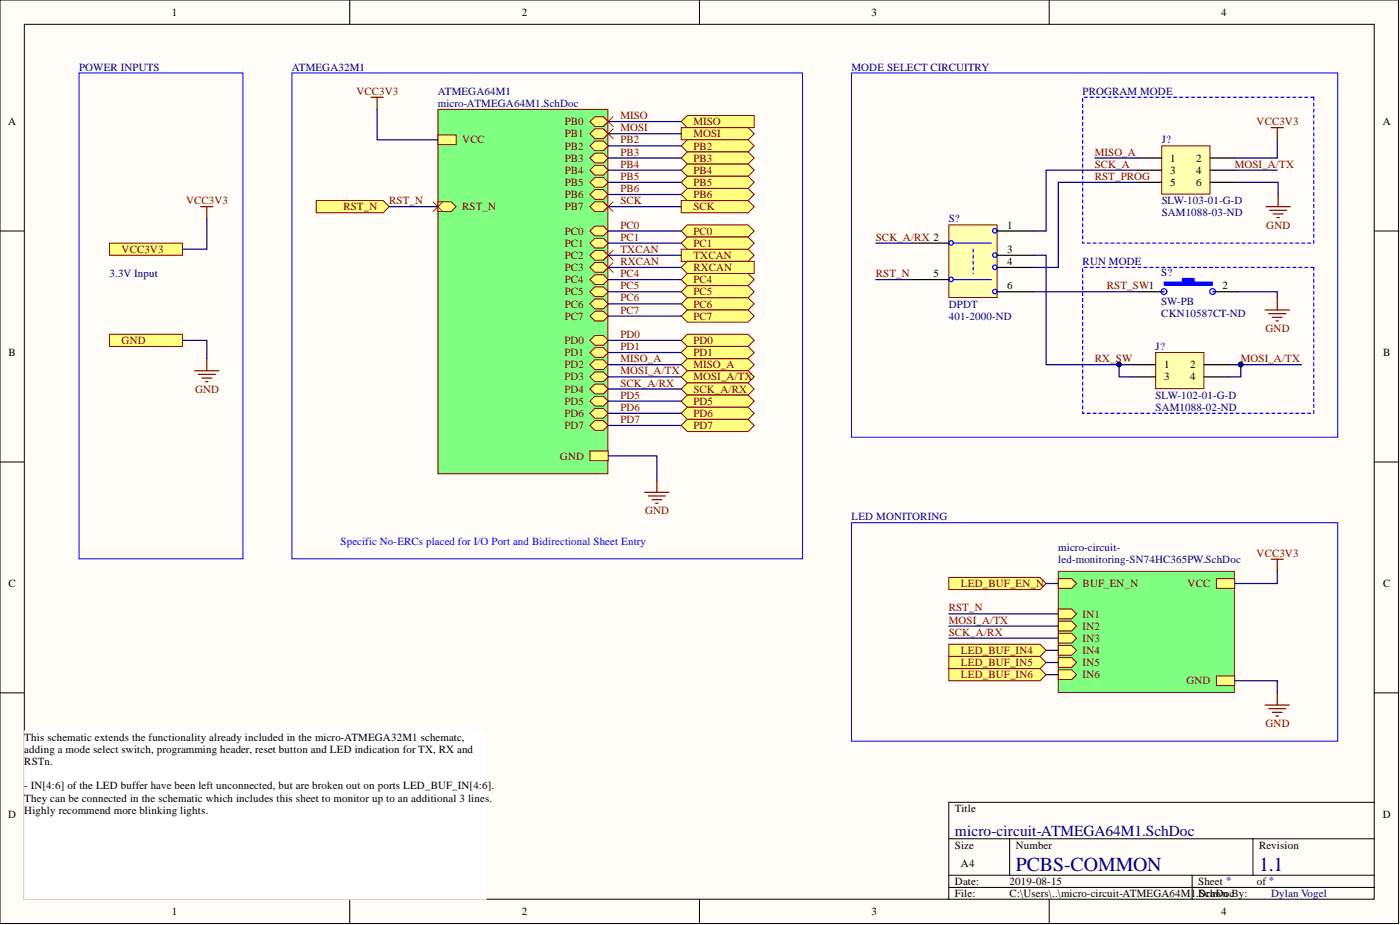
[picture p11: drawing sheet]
<svg xmlns="http://www.w3.org/2000/svg" width="292mm" height="193mm" viewBox="0 0 292 193" stroke-linecap="round" stroke-linejoin="round" font-family="sans-serif">
<g fill="#fffcf8" stroke="#000" stroke-width=".21">
<path d="M0 0h291.8v192.7h-291.8z"/>
<path d="M5.1 5.1h281.6v182.5h-281.6z"/>
</g>
<g fill="none" stroke="#000" stroke-width=".21">
<path d="M73 0v5.1M145.9 0v5.1M218.9 0v5.1M0 48.2h5.1M286.8 48.2h5.1M0 96.4h5.1M286.8 96.4h5.1M0 144.6h5.1M286.8 144.6h5.1M198 175h88.8M210.7 175v7.6M261.4 175v7.6"/>
<path d="M286.8 167.4h-88.8v20.3M73 187.7v5M145.9 187.7v5M198 182.6h88.8M198 185.1h88.8M218.9 187.7v5M248.7 182.6v5.1"/>
</g>
<path d="M5.1 152.5h96.3v35.1h-96.3z" fill="#fff" stroke="#fff" stroke-width=".21"/>
<path d="M265.2 26.6h2.6M266.5 26.6v2.6M264.1 43.1h5.1M264.9 43.9h3.5M265.7 44.6h2M266.4 45.4h.5M266.7 40.6v2.5M264 64.7h5M264.7 65.4h3.6M265.5 66.2h2M266.2 67h.5M266.5 62.1v2.6" fill="none" stroke="#800000" stroke-width=".25"/>
<path d="M60.9 15.2h106.5v101.4h-106.5zM177.7 15.2h101.4v76h-101.4z" fill="none" stroke="#00f" stroke-width=".21"/>
<path d="M274.1 20.3h-48.2v30.4h48.2v-30.4" fill="none" stroke="#00f" stroke-width=".25" stroke-dasharray=".6 .6"/>
<path d="M220.8 119.2h36.7v25.3h-36.7z" fill="#80ff80" stroke="#800000" stroke-width=".21"/>
<path d="M220.8 134.7h2.8l1 1-1 1h-2.8z" fill-rule="evenodd" fill="#ffff80"/>
<path d="M220.8 134.7h2.8l1 1-1 1h-2.8z" fill="none" stroke="#800000" stroke-width=".21"/>
<path d="M253.8 120.7h3.8v2h-3.8z" fill-rule="evenodd" fill="#ffff80"/>
<path d="M253.8 120.7h3.8v2h-3.8z" fill="none" stroke="#800000" stroke-width=".21"/>
<path d="M220.8 132.1h2.8l1 1-1 1.1h-2.8z" fill-rule="evenodd" fill="#ffff80"/>
<path d="M220.8 132.1h2.8l1 1-1 1.1h-2.8z" fill="none" stroke="#800000" stroke-width=".21"/>
<path d="M220.8 127.1h2.8l1 1-1 1h-2.8z" fill-rule="evenodd" fill="#ffff80"/>
<path d="M220.8 127.1h2.8l1 1-1 1h-2.8z" fill="none" stroke="#800000" stroke-width=".21"/>
<path d="M253.8 141h3.8v2h-3.8z" fill-rule="evenodd" fill="#ffff80"/>
<path d="M253.8 141h3.8v2h-3.8z" fill="none" stroke="#800000" stroke-width=".21"/>
<path d="M220.8 129.6h2.8l1 1-1 1h-2.8z" fill-rule="evenodd" fill="#ffff80"/>
<path d="M220.8 129.6h2.8l1 1-1 1h-2.8z" fill="none" stroke="#800000" stroke-width=".21"/>
<path d="M220.8 139.7h2.8l1 1-1 1.1h-2.8z" fill-rule="evenodd" fill="#ffff80"/>
<path d="M220.8 139.7h2.8l1 1-1 1.1h-2.8z" fill="none" stroke="#800000" stroke-width=".21"/>
<path d="M220.8 137.2h2.8l1 1-1 1h-2.8z" fill-rule="evenodd" fill="#ffff80"/>
<path d="M220.8 137.2h2.8l1 1-1 1h-2.8z" fill="none" stroke="#800000" stroke-width=".21"/>
<path d="M220.8 120.7h2.8l1 1-1 1h-2.8z" fill-rule="evenodd" fill="#ffff80"/>
<path d="M220.8 120.7h2.8l1 1-1 1h-2.8z" fill="none" stroke="#800000" stroke-width=".21"/>
<g fill="#ffff80" stroke="#800000" stroke-width=".21">
<path d="M22.8 50.7h15.3v2.6h-15.3z" fill-rule="evenodd"/>
<path d="M22.8 69.7h15.3v2.6h-15.3z" fill-rule="evenodd"/>
</g>
<path d="M41.9 43.1h2.5M43.1 43.1v2.5M40.6 77.3h5.1M41.4 78.1h3.5M42.1 78.9h2.1M42.9 79.6h.5M43.1 74.8v2.5" fill="none" stroke="#800000" stroke-width=".25"/>
<path d="M16.5 15.2h34.2v101.4h-34.2zM177.7 109h101.4v45.6h-101.4z" fill="none" stroke="#00f" stroke-width=".21"/>
<g fill="#ffff80" stroke="#800000" stroke-width=".21">
<path d="M198 134.4h19l1.3 1.3-1.3 1.2h-19z" fill-rule="evenodd"/>
<path d="M198 136.9h19l1.3 1.3-1.3 1.3h-19z" fill-rule="evenodd"/>
<path d="M198 139.5h19l1.3 1.2-1.3 1.3h-19z" fill-rule="evenodd"/>
</g>
<path d="M265.2 116.7h2.6M266.5 116.7v2.5M264 147.1h5M264.7 147.8h3.6M265.5 148.6h2M266.2 149.4h.5M266.5 144.6v2.5" fill="none" stroke="#800000" stroke-width=".25"/>
<path d="M198 120.5h19l1.3 1.2-1.3 1.3h-19z" fill-rule="evenodd" fill="#ffff80" stroke="#800000" stroke-width=".21"/>
<path d="M91.4 22.8h35.4v76h-35.4z" fill="#80ff80" stroke="#800000" stroke-width=".21"/>
<path d="M123.1 94.1h3.8v2h-3.8z" fill-rule="evenodd" fill="#ffff80"/>
<path d="M123.1 94.1h3.8v2h-3.8z" fill="none" stroke="#800000" stroke-width=".21"/>
<path d="M123.1 43.1l1-1h1.8l1 1-1 1h-1.8z" fill-rule="evenodd" fill="#ffff80"/>
<path d="M123.1 43.1l1-1h1.8l1 1-1 1h-1.8z" fill="none" stroke="#800000" stroke-width=".21"/>
<path d="M91.4 42.1h2.8l1 1-1 1h-2.8z" fill-rule="evenodd" fill="#ffff80"/>
<path d="M91.4 42.1h2.8l1 1-1 1h-2.8z" fill="none" stroke="#800000" stroke-width=".21"/>
<path d="M91.4 28.2h3.8v2h-3.8z" fill-rule="evenodd" fill="#ffff80"/>
<path d="M91.4 28.2h3.8v2h-3.8z" fill="none" stroke="#800000" stroke-width=".21"/>
<path d="M123.1 76.1l1-1h1.8l1 1-1 1h-1.8z" fill-rule="evenodd" fill="#ffff80"/>
<path d="M123.1 76.1l1-1h1.8l1 1-1 1h-1.8z" fill="none" stroke="#800000" stroke-width=".21"/>
<path d="M123.1 48.2l1-1h1.8l1 1-1 1h-1.8z" fill-rule="evenodd" fill="#ffff80"/>
<path d="M123.1 48.2l1-1h1.8l1 1-1 1h-1.8z" fill="none" stroke="#800000" stroke-width=".21"/>
<path d="M123.1 73.5l1-1h1.8l1 1-1 1.1h-1.8z" fill-rule="evenodd" fill="#ffff80"/>
<path d="M123.1 73.5l1-1h1.8l1 1-1 1.1h-1.8z" fill="none" stroke="#800000" stroke-width=".21"/>
<path d="M123.1 78.6l1-1h1.8l1 1-1 1h-1.8z" fill-rule="evenodd" fill="#ffff80"/>
<path d="M123.1 78.6l1-1h1.8l1 1-1 1h-1.8z" fill="none" stroke="#800000" stroke-width=".21"/>
<path d="M123.1 71l1-1h1.8l1 1-1 1h-1.8z" fill-rule="evenodd" fill="#ffff80"/>
<path d="M123.1 71l1-1h1.8l1 1-1 1h-1.8z" fill="none" stroke="#800000" stroke-width=".21"/>
<path d="M123.1 65.9l1-1h1.8l1 1-1 1.1h-1.8z" fill-rule="evenodd" fill="#ffff80"/>
<path d="M123.1 65.9l1-1h1.8l1 1-1 1.1h-1.8z" fill="none" stroke="#800000" stroke-width=".21"/>
<path d="M123.1 83.7l1-1h1.8l1 1-1 1h-1.8z" fill-rule="evenodd" fill="#ffff80"/>
<path d="M123.1 83.7l1-1h1.8l1 1-1 1h-1.8z" fill="none" stroke="#800000" stroke-width=".21"/>
<path d="M123.1 50.7l1-1h1.8l1 1-1 1h-1.8z" fill-rule="evenodd" fill="#ffff80"/>
<path d="M123.1 50.7l1-1h1.8l1 1-1 1h-1.8z" fill="none" stroke="#800000" stroke-width=".21"/>
<path d="M123.1 63.4l1-1h1.8l1 1-1 1h-1.8z" fill-rule="evenodd" fill="#ffff80"/>
<path d="M123.1 63.4l1-1h1.8l1 1-1 1h-1.8z" fill="none" stroke="#800000" stroke-width=".21"/>
<path d="M123.1 27.9l1-1h1.8l1 1-1 1h-1.8z" fill-rule="evenodd" fill="#ffff80"/>
<path d="M123.1 27.9l1-1h1.8l1 1-1 1h-1.8z" fill="none" stroke="#800000" stroke-width=".21"/>
<path d="M123.1 40.6l1-1h1.8l1 1-1 1h-1.8z" fill-rule="evenodd" fill="#ffff80"/>
<path d="M123.1 40.6l1-1h1.8l1 1-1 1h-1.8z" fill="none" stroke="#800000" stroke-width=".21"/>
<path d="M123.1 60.9l1-1h1.8l1 1-1 1h-1.8z" fill-rule="evenodd" fill="#ffff80"/>
<path d="M123.1 60.9l1-1h1.8l1 1-1 1h-1.8z" fill="none" stroke="#800000" stroke-width=".21"/>
<path d="M123.1 53.3l1-1.1h1.8l1 1.1-1 1h-1.8z" fill-rule="evenodd" fill="#ffff80"/>
<path d="M123.1 53.3l1-1.1h1.8l1 1.1-1 1h-1.8z" fill="none" stroke="#800000" stroke-width=".21"/>
<path d="M123.1 38l1-1h1.8l1 1-1 1.1h-1.8z" fill-rule="evenodd" fill="#ffff80"/>
<path d="M123.1 38l1-1h1.8l1 1-1 1.1h-1.8z" fill="none" stroke="#800000" stroke-width=".21"/>
<path d="M123.1 55.8l1-1h1.8l1 1-1 1h-1.8z" fill-rule="evenodd" fill="#ffff80"/>
<path d="M123.1 55.8l1-1h1.8l1 1-1 1h-1.8z" fill="none" stroke="#800000" stroke-width=".21"/>
<path d="M123.1 88.8l1-1.1h1.8l1 1.1-1 1h-1.8z" fill-rule="evenodd" fill="#ffff80"/>
<path d="M123.1 88.8l1-1.1h1.8l1 1.1-1 1h-1.8z" fill="none" stroke="#800000" stroke-width=".21"/>
<path d="M123.1 35.5l1-1h1.8l1 1-1 1h-1.8z" fill-rule="evenodd" fill="#ffff80"/>
<path d="M123.1 35.5l1-1h1.8l1 1-1 1h-1.8z" fill="none" stroke="#800000" stroke-width=".21"/>
<path d="M123.1 25.4l1-1.1h1.8l1 1.1-1 1h-1.8z" fill-rule="evenodd" fill="#ffff80"/>
<path d="M123.1 25.4l1-1.1h1.8l1 1.1-1 1h-1.8z" fill="none" stroke="#800000" stroke-width=".21"/>
<path d="M123.1 58.3l1-1h1.8l1 1-1 1h-1.8z" fill-rule="evenodd" fill="#ffff80"/>
<path d="M123.1 58.3l1-1h1.8l1 1-1 1h-1.8z" fill="none" stroke="#800000" stroke-width=".21"/>
<path d="M123.1 86.2l1-1h1.8l1 1-1 1h-1.8z" fill-rule="evenodd" fill="#ffff80"/>
<path d="M123.1 86.2l1-1h1.8l1 1-1 1h-1.8z" fill="none" stroke="#800000" stroke-width=".21"/>
<path d="M123.1 30.4l1-1h1.8l1 1-1 1h-1.8z" fill-rule="evenodd" fill="#ffff80"/>
<path d="M123.1 30.4l1-1h1.8l1 1-1 1h-1.8z" fill="none" stroke="#800000" stroke-width=".21"/>
<path d="M123.1 33l1-1h1.8l1 1-1 1h-1.8z" fill-rule="evenodd" fill="#ffff80"/>
<path d="M123.1 33l1-1h1.8l1 1-1 1h-1.8z" fill="none" stroke="#800000" stroke-width=".21"/>
<path d="M123.1 81.2l1-1.1h1.8l1 1.1-1 1h-1.8z" fill-rule="evenodd" fill="#ffff80"/>
<path d="M123.1 81.2l1-1.1h1.8l1 1.1-1 1h-1.8z" fill="none" stroke="#800000" stroke-width=".21"/>
<g fill="#ffff80" stroke="#800000" stroke-width=".21">
<path d="M142.1 25.4l1.3-1.3h14v2.5h-14z" fill-rule="evenodd"/>
<path d="M142.1 26.6h14l1.3 1.3-1.3 1.3h-14z" fill-rule="evenodd"/>
<path d="M142.1 41.8h14l1.3 1.3-1.3 1.3h-14z" fill-rule="evenodd"/>
<path d="M142.1 52h14l1.3 1.3-1.3 1.2h-14z" fill-rule="evenodd"/>
<path d="M142.1 55.8l1.3-1.3h14v2.6h-14z" fill-rule="evenodd"/>
<path d="M142.1 76.1l1.3-1.3h12.7l1.3 1.3-1.3 1.2h-12.7z" fill-rule="evenodd"/>
<path d="M142.1 78.6l1.3-1.3h12.7l1.3 1.3-1.3 1.3h-12.7z" fill-rule="evenodd"/>
<path d="M142.1 81.2l1.3-1.3h12.7l1.3 1.3-1.3 1.2h-12.7z" fill-rule="evenodd"/>
<path d="M142.1 30.4l1.3-1.2h12.7l1.3 1.2-1.3 1.3h-12.7z" fill-rule="evenodd"/>
<path d="M142.1 33l1.3-1.3h12.7l1.3 1.3-1.3 1.2h-12.7z" fill-rule="evenodd"/>
<path d="M142.1 35.5l1.3-1.3h12.7l1.3 1.3-1.3 1.3h-12.7z" fill-rule="evenodd"/>
<path d="M142.1 38l1.3-1.2h12.7l1.3 1.2-1.3 1.3h-12.7z" fill-rule="evenodd"/>
<path d="M142.1 40.6l1.3-1.3h12.7l1.3 1.3-1.3 1.2h-12.7z" fill-rule="evenodd"/>
<path d="M142.1 48.2l1.3-1.3h12.7l1.3 1.3-1.3 1.3h-12.7z" fill-rule="evenodd"/>
<path d="M142.1 71l1.3-1.3h12.7l1.3 1.3-1.3 1.3h-12.7z" fill-rule="evenodd"/>
<path d="M142.1 50.7l1.3-1.2h12.7l1.3 1.2-1.3 1.3h-12.7z" fill-rule="evenodd"/>
<path d="M142.1 58.3l1.3-1.2h12.7l1.3 1.2-1.3 1.3h-12.7z" fill-rule="evenodd"/>
<path d="M142.1 60.9l1.3-1.3h12.7l1.3 1.3-1.3 1.2h-12.7z" fill-rule="evenodd"/>
<path d="M142.1 63.4l1.3-1.3h12.7l1.3 1.3-1.3 1.3h-12.7z" fill-rule="evenodd"/>
<path d="M142.1 65.9l1.3-1.2h12.7l1.3 1.2-1.3 1.3h-12.7z" fill-rule="evenodd"/>
<path d="M142.1 73.5l1.3-1.2h12.7l1.3 1.2-1.3 1.3h-12.7z" fill-rule="evenodd"/>
<path d="M142.1 83.7l1.3-1.3h12.7l1.3 1.3-1.3 1.3h-12.7z" fill-rule="evenodd"/>
<path d="M142.1 86.2l1.3-1.2h12.7l1.3 1.2-1.3 1.3h-12.7z" fill-rule="evenodd"/>
<path d="M142.1 88.8l1.3-1.3h12.7l1.3 1.3-1.3 1.2h-12.7z" fill-rule="evenodd"/>
</g>
<path d="M125.9 24.3l2 2.1M125.9 26.9l2 2M127.9 24.3l-2 2.1M127.9 26.9l-2 2M90.4 42.1l2 2M92.4 42.1l-2 2M125.9 42.1l2 2M125.9 52.2l2 2.1M125.9 54.8l2 2M127.9 42.1l-2 2M127.9 52.2l-2 2.1M127.9 54.8l-2 2" fill="none" stroke="#f00" stroke-width=".21"/>
<path d="M77.4 20.3h2.5M78.7 20.3v2.5M134.5 102.7h5.1M135.3 103.5h3.5M136 104.2h2.1M136.8 105h.5M137.1 100.2v2.5" fill="none" stroke="#800000" stroke-width=".25"/>
<path d="M242.4 30.4h10.1v10.1h-10.1z" fill="#ffffb0" stroke="#800000" stroke-width=".21"/>
<path d="M237.3 33h5.1M237.3 35.5h5.1M237.3 38h5.1M252.5 33h5.1M252.5 35.5h5.1M252.5 38h5.1" fill="none" stroke="#000" stroke-width=".25"/>
<path d="M241.1 73.5h10.1v7.6h-10.1z" fill="#ffffb0" stroke="#800000" stroke-width=".21"/>
<path d="M236 76.1h5.1M236 78.6h5.1M251.3 76.1h5M251.3 78.6h5" fill="none" stroke="#000" stroke-width=".25"/>
<path d="M198 46.9h10v15.2h-10z" fill="#ffffb0" stroke="#800000" stroke-width=".21"/>
<g fill="none" stroke="#00f" stroke-width=".25">
<path d="M199 50.7h7.8M199 58.3h7.8"/>
<circle cx="198.4" cy="58.3" r=".47"/>
<circle cx="198.4" cy="50.7" r=".47"/>
<circle cx="207.6" cy="48.1" r=".47"/>
<circle cx="207.6" cy="53.2" r=".47"/>
<circle cx="207.6" cy="55.8" r=".47"/>
<circle cx="207.6" cy="60.8" r=".47"/>
<circle cx="242.9" cy="60.8" r=".6"/>
<circle cx="253" cy="60.8" r=".6"/>
</g>
<path d="M203 52v5.1M274.1 55.8h-48.2v30.4h48.2v-30.4" fill="none" stroke="#00f" stroke-width=".25" stroke-dasharray=".6 .6"/>
<path d="M190.4 50.7h7.6M190.4 58.3h7.6M208.1 48.2h7.6M208.1 53.3h7.6M208.1 55.8h7.6M208.1 60.9h7.6M237.8 60.9h5.1M253 60.9h5.1" fill="none" stroke="#000" stroke-width=".25"/>
<circle cx="258.8" cy="76" r=".47" fill="#000080" stroke="#000080" stroke-width=".21"/>
<g fill="#00f" stroke="#00f" stroke-width=".21">
<path d="M246.7 58.1h2.3l.2 .1v.7l-.2 .1h-2.2l-.1-.1z"/>
<path d="M242.9 58.9l9.9-.1 .2 .6-.2 .1h-9.8l-.1-.1z"/>
</g>
<path d="M66 41.8h13.9l1.3 1.3-1.3 1.3h-13.9z" fill-rule="evenodd" fill="#ffff80" stroke="#800000" stroke-width=".21"/>
<g fill="none" stroke="#000080" stroke-width=".25">
<path d="M78.7 22.8v6.4h12.7M126.9 33h15.2M126.9 35.5h15.2M126.9 25.4h15.2M126.9 27.9h15.2M126.9 38h15.2M126.9 30.4h15.2M228.4 33h8.9M237.3 35.5h-19v12.7h-2.6M237.3 38h-16.5v17.8h-5.1M257.6 38h9.1v2.6M257.6 35.5h8.9"/>
<path d="M266.5 29.2v3.8h-8.9M43.1 45.6v6.4h-5M81.2 43.1h10.2M126.9 43.1h15.2M126.9 53.3h15.2M126.9 55.8h15.2M126.9 40.6h15.2M126.9 48.2h15.2M126.9 50.7h15.2M126.9 58.3h15.2M182.7 50.7h7.7M182.7 58.3h7.7"/>
<path d="M215.7 53.3h2.6v22.8h15.2v2.5h2.5M38.1 71h5v3.8M126.9 76.1h15.2M126.9 78.6h15.2M126.9 73.5h15.2M126.9 71h15.2M126.9 65.9h15.2M126.9 63.4h15.2M126.9 60.9h15.2M215.7 60.9h22.1M233.5 76.1h2.5M256.3 76.1h15.3"/>
<path d="M258.1 60.9h8.4v1.2M258.9 76.1v2.5h-2.6M126.9 95.1h10.2v5.1M126.9 81.2h15.2M126.9 83.7h15.2M126.9 88.8h15.2M126.9 86.2h15.2M266.5 119.2v2.5h-8.9M198 128.1h22.8M198 133.1h22.8M198 130.6h22.8M218.3 135.7h2.5"/>
<path d="M218.3 138.2h2.5M218.3 121.7h2.5M218.3 140.7h2.5M257.6 142h8.9v2.6"/>
</g>
<g fill="#000080" stroke="#000080" stroke-width=".21">
<circle cx="233.5" cy="76" r=".47"/>
<circle cx="258.8" cy="76" r=".47"/>
</g>
<g font-size="4.1" fill="#000080">
<text x="211.9" y="181.7">PCBS-COMMON</text>
<text x="262.7" y="181.7">1.1</text>
</g>
<text font-size="3.2" fill="#000080" x="199.2" y="174.3">micro-circuit-ATMEGA64M1.SchDoc</text>
<g font-size="2.3">
<text x="35.9" y="3.3">1</text>
<text x="108.9" y="3.3">2</text>
<text x="181.8" y="3.3">3</text>
<text x="254.8" y="3.3">4</text>
<text x="1.7" y="26.1">A</text>
<text x="288.5" y="26.1">A</text>
<text x="244.2" y="33.7">1</text>
<text x="249.6" y="33.7">2</text>
<text x="244.2" y="36.3">3</text>
<text x="244.2" y="38.8">5</text>
<text x="249.6" y="36.3">4</text>
<text x="249.6" y="38.8">6</text>
<text x="210.1" y="47.7">1</text>
<text x="210.1" y="52.7">3</text>
<text x="194.8" y="57.8">5</text>
<text x="210.1" y="55.3">4</text>
<text x="210.1" y="60.4">6</text>
<text x="255.1" y="60.4">2</text>
<text x="1.8" y="74.3">B</text>
<text x="242.9" y="76.8">1</text>
<text x="248.3" y="76.8">2</text>
<text x="288.6" y="74.3">B</text>
<text x="242.9" y="79.4">3</text>
<text x="248.3" y="79.4">4</text>
<text x="1.8" y="122.5">C</text>
<text x="288.6" y="122.5">C</text>
<text x="5.1" y="154.5">This schematic extends the functionality already included in the micro-ATMEGA32M1 schematc,</text>
<text x="5.1" y="157.1">adding a mode select switch, programming header, reset button and LED indication for TX, RX and</text>
<text x="5.1" y="159.6">RSTn.</text>
<text x="5.1" y="164.7">- IN[4:6] of the LED buffer have been left unconnected, but are broken out on ports LED_BUF_IN[4:6</text>
<text x="5.1" y="167.2">They can be connected in the schematic which includes this sheet to monitor up to an additional 3 lines</text>
<text x="101.8" y="164.7">].</text>
<text x="102.1" y="167.2">.</text>
<text x="1.7" y="170.7">D</text>
<text x="5.1" y="169.7">Highly recommend more blinking lights.</text>
<text x="199.2" y="169.4">Title</text>
<text x="288.5" y="170.7">D</text>
<text x="199.2" y="177">Size</text>
<text x="211.9" y="177">Number</text>
<text x="262.7" y="177">Revision</text>
<text x="199.2" y="184.6">Date:</text>
<text x="200.5" y="180.8">A4</text>
<text x="210.7" y="184.6">2019-08-15</text>
<text x="250" y="184.6">Sheet *</text>
<text x="262.3" y="184.6">of *</text>
<text x="35.9" y="191">1</text>
<text x="108.9" y="191">2</text>
<text x="181.8" y="191">3</text>
<text x="199.2" y="187.2">File:</text>
<text x="210.7" y="187.2">C:\Users\..\micro-circuit-ATMEGA64M1.SchDocBy:</text>
<text x="250" y="187.2">Drawn</text>
<text x="254.8" y="191">4</text>
</g>
<g font-size="2.3" fill="#000080">
<text x="16.5" y="14.7">POWER INPUTS</text>
<text x="60.9" y="14.7">ATMEGA32M1</text>
<text x="177.7" y="14.7">MODE SELECT CIRCUITRY</text>
<text x="91.4" y="19.8">ATMEGA64M1</text>
<text x="91.4" y="22.3">micro-ATMEGA64M1.SchDoc</text>
<text x="225.9" y="19.8">PROGRAM MODE</text>
<text x="242.4" y="29.9">J?</text>
<text x="198" y="46.4">S?</text>
<text x="242.4" y="45.1">SAM1088-03-ND</text>
<text x="242.4" y="42.6">SLW-103-01-G-D</text>
<text x="22.8" y="57.8">3.3V Input</text>
<text x="225.9" y="55.3">RUN MODE</text>
<text x="242.3" y="57.6">S?</text>
<text x="198" y="64.2">DPDT</text>
<text x="242.3" y="63.7">SW-PB</text>
<text x="198" y="66.7">401-2000-ND</text>
<text x="242.3" y="66.2">CKN10587CT-ND</text>
<text x="241.1" y="73">J?</text>
<text x="241.1" y="83.2">SLW-102-01-G-D</text>
<text x="241.1" y="85.7">SAM1088-02-ND</text>
<text x="177.7" y="108.5">LED MONITORING</text>
<text x="220.8" y="114.9">micro-circuit-</text>
<text x="220.8" y="117.4">led-monitoring-SN74HC365PW.SchDoc</text>
<text x="265.2" y="187.2">Dylan Vogel</text>
</g>
<g font-size="2.3" fill="#800000">
<text x="74.4" y="19.8">VCC3V3</text>
<text x="96.4" y="29.9">VCC</text>
<text x="117.8" y="28.7">PB1</text>
<text x="117.8" y="26.1">PB0</text>
<text x="129.4" y="24.9">MISO</text>
<text x="129.4" y="27.4">MOSI</text>
<text x="129.4" y="29.9">PB2</text>
<text x="144.7" y="26.1">MISO</text>
<text x="144.7" y="28.7">MOSI</text>
<text x="262.2" y="26.1">VCC3V3</text>
<text x="117.8" y="31.2">PB2</text>
<text x="117.8" y="33.7">PB3</text>
<text x="129.4" y="32.5">PB3</text>
<text x="129.4" y="35">PB4</text>
<text x="144.7" y="31.2">PB2</text>
<text x="144.7" y="33.7">PB3</text>
<text x="228.4" y="35">SCK_A</text>
<text x="228.4" y="32.5">MISO_A</text>
<text x="257.6" y="35">MOSI_A/TX</text>
<text x="117.8" y="41.3">PB6</text>
<text x="117.8" y="38.8">PB5</text>
<text x="117.8" y="36.3">PB4</text>
<text x="129.4" y="37.5">PB5</text>
<text x="129.4" y="40.1">PB6</text>
<text x="144.7" y="36.3">PB4</text>
<text x="144.7" y="38.8">PB5</text>
<text x="144.7" y="41.3">PB6</text>
<text x="228.4" y="37.5">RST_PROG</text>
<text x="38.8" y="42.6">VCC3V3</text>
<text x="71.7" y="43.9">RST_N</text>
<text x="81.2" y="42.6">RST_N</text>
<text x="96.4" y="43.9">RST_N</text>
<text x="117.8" y="43.9">PB7</text>
<text x="129.4" y="42.6">SCK</text>
<text x="129.4" y="47.7">PC0</text>
<text x="144.7" y="43.9">SCK</text>
<text x="264.2" y="47.7">GND</text>
<text x="25.4" y="52.7">VCC3V3</text>
<text x="117.8" y="48.9">PC0</text>
<text x="117.8" y="51.5">PC1</text>
<text x="129.4" y="50.2">PC1</text>
<text x="129.4" y="52.7">TXCAN</text>
<text x="144.7" y="48.9">PC0</text>
<text x="144.7" y="51.5">PC1</text>
<text x="182.7" y="50.2">SCK_A/RX 2</text>
<text x="117.8" y="54">PC2</text>
<text x="117.8" y="56.6">PC3</text>
<text x="117.8" y="59.1">PC4</text>
<text x="129.4" y="57.8">PC4</text>
<text x="129.4" y="55.3">RXCAN</text>
<text x="144.7" y="54">TXCAN</text>
<text x="144.7" y="56.6">RXCAN</text>
<text x="144.7" y="59.1">PC4</text>
<text x="182.7" y="57.8">RST_N</text>
<text x="117.8" y="64.2">PC6</text>
<text x="117.8" y="61.6">PC5</text>
<text x="129.4" y="60.4">PC5</text>
<text x="129.4" y="62.9">PC6</text>
<text x="129.4" y="65.4">PC7</text>
<text x="144.7" y="61.6">PC5</text>
<text x="144.7" y="64.2">PC6</text>
<text x="231" y="60.4">RST_SW1</text>
<text x="25.4" y="71.8">GND</text>
<text x="117.8" y="71.8">PD0</text>
<text x="117.8" y="66.7">PC7</text>
<text x="129.4" y="70.5">PD0</text>
<text x="144.7" y="71.8">PD0</text>
<text x="144.7" y="66.7">PC7</text>
<text x="264" y="69.2">GND</text>
<text x="117.8" y="76.8">PD2</text>
<text x="117.8" y="74.3">PD1</text>
<text x="129.4" y="73">PD1</text>
<text x="129.4" y="75.6">MISO_A</text>
<text x="144.7" y="76.8">MISO_A</text>
<text x="144.7" y="74.3">PD1</text>
<text x="228.4" y="75.6">RX_SW</text>
<text x="258.9" y="75.6">MOSI_A/TX</text>
<text x="40.7" y="81.9">GND</text>
<text x="117.8" y="79.4">PD3</text>
<text x="117.8" y="81.9">PD4</text>
<text x="129.4" y="80.6">SCK_A/RX</text>
<text x="129.4" y="78.1">MOSI_A/TX</text>
<text x="129.4" y="83.2">PD5</text>
<text x="144.7" y="79.4">MOSI_A/TX</text>
<text x="144.7" y="81.9">SCK_A/RX</text>
<text x="117.8" y="84.4">PD5</text>
<text x="117.8" y="89.5">PD7</text>
<text x="117.8" y="87">PD6</text>
<text x="129.4" y="85.7">PD6</text>
<text x="129.4" y="88.3">PD7</text>
<text x="144.7" y="84.4">PD5</text>
<text x="144.7" y="87">PD6</text>
<text x="144.7" y="89.5">PD7</text>
<text x="116.8" y="95.9">GND</text>
<text x="134.6" y="107.3">GND</text>
<text x="262.2" y="116.1">VCC3V3</text>
<text x="200.5" y="122.5">LED_BUF_EN_N</text>
<text x="225.9" y="122.5">BUF_EN_N</text>
<text x="247.8" y="122.5">VCC</text>
<text x="198" y="127.6">RST_N</text>
<text x="198" y="130.1">MOSI_A/TX</text>
<text x="225.9" y="128.8">IN1</text>
<text x="225.9" y="131.4">IN2</text>
<text x="198" y="132.6">SCK_A/RX</text>
<text x="200.5" y="136.4">LED_BUF_IN4</text>
<text x="225.9" y="136.4">IN4</text>
<text x="225.9" y="133.9">IN3</text>
<text x="200.5" y="139">LED_BUF_IN5</text>
<text x="200.5" y="141.5">LED_BUF_IN6</text>
<text x="225.9" y="141.5">IN6</text>
<text x="225.9" y="139">IN5</text>
<text x="247.5" y="142.8">GND</text>
<text x="264" y="151.7">GND</text>
</g>
<text font-size="2.3" fill="#00f" x="71.1" y="113.6">Specific No-ERCs placed for I/O Port and Bidirectional Sheet Entry</text>
</svg>
